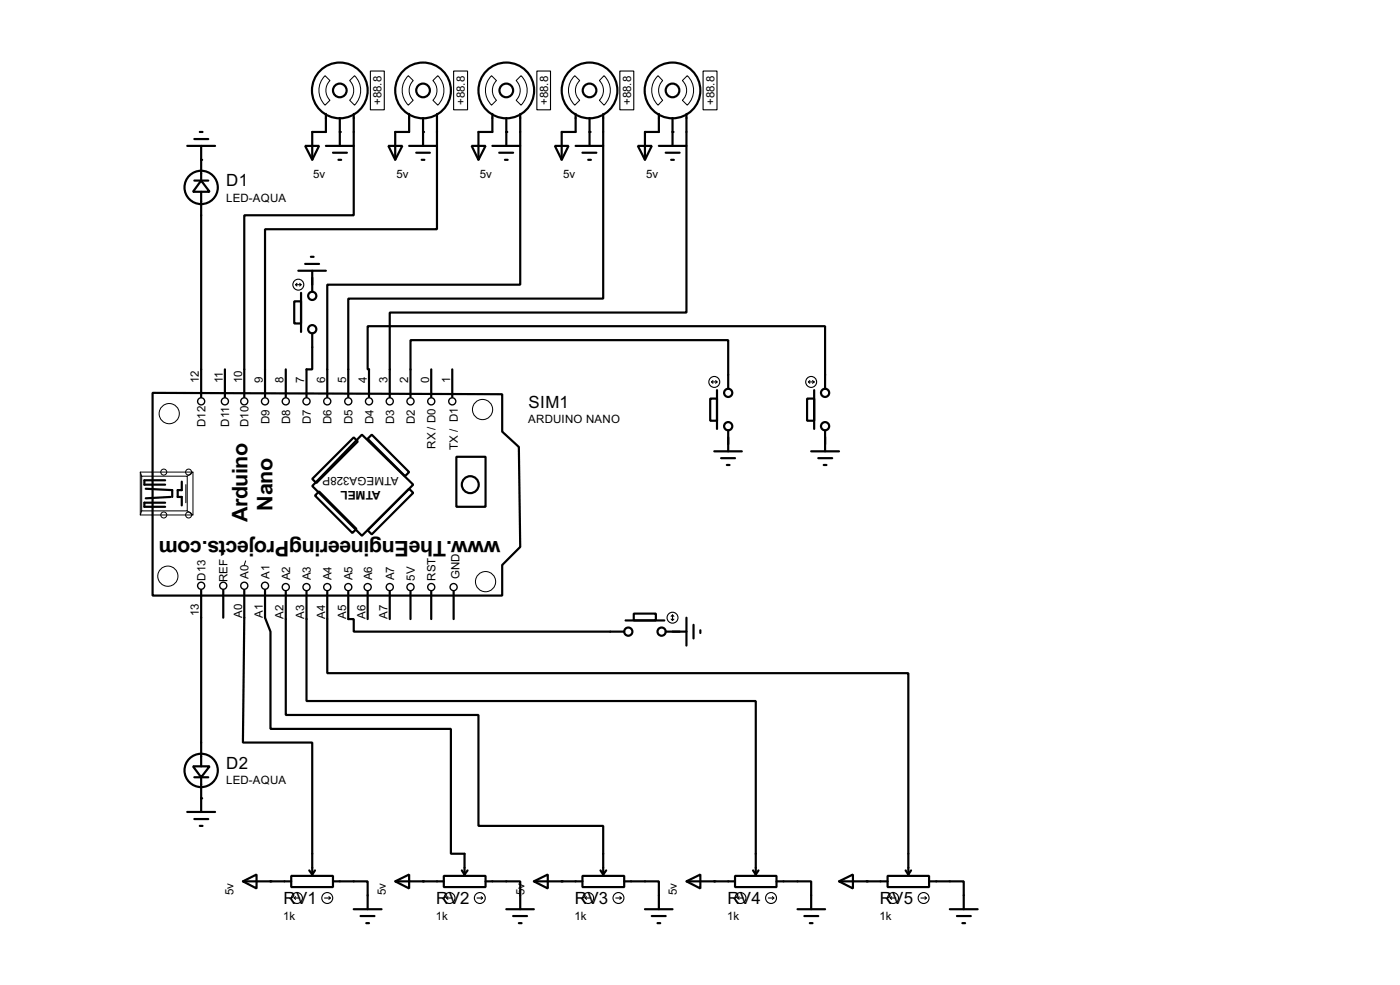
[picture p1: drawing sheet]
<svg xmlns="http://www.w3.org/2000/svg" width="256mm" height="180mm" viewBox="0 0 256 180" stroke-linecap="round" stroke-linejoin="round" font-family="sans-serif">
<g fill="none" stroke="#000" stroke-width=".4">
<path d="M34.3 26.7h5.1M35.6 25.5h2.6M35.6 33.1h2.6M36.6 24.2h.5M36.9 33.1l1.5 2h-3zM36.9 26.7v6.4M36.9 35.1v37.6M55.9 26.7h2.6l-1.3 2.6zM59.7 20.9v3.3h-2.5v5.1M59.7 26.7h5.1M61 28h2.6M62 29.3h.5"/>
<path d="M62.3 21.6v5.1M64.8 20.9v18.5h-20v33.3M71.2 26.7h2.5l-1.3 2.6zM75 20.9v3.3h-2.6v5.1M75 26.7h5.1M76.3 28h2.5M77.3 29.3h.5M77.5 21.6v5.1M80.1 20.9v21.1h-31.5v30.7M86.4 26.7h2.6l-1.3 2.6zM90.2 20.9v3.3h-2.5v5.1M90.2 26.7h5.1"/>
<path d="M91.5 28h2.5M92.5 29.3h.5M92.8 21.6v5.1M95.3 20.9v31.2h-35.3v20.6M101.7 26.7h2.5l-1.3 2.6zM105.5 20.9v3.3h-2.6v5.1M105.5 26.7h5M106.7 28h2.6M107.8 29.3h.5M108 21.6v5.1M110.5 20.9v33.8h-46.7v18M116.9 26.7h2.5l-1.2 2.6z"/>
<path d="M120.7 20.9v3.3h-2.5v5.1M120.7 26.7h5.1M122 28h2.5M123 29.3h.5M123.2 21.6v5.1M125.8 20.9v36.3h-54.4v15.5M53.9 55.2h1.3v4h-1.3zM54.7 49.6h5M55.2 53.6v7.2M55.9 48.3h2.6M57 47h.5M57.2 49.6v3.8"/>
<path d="M28 71.9l64 .3v6.8l3.1 2.8 .2 18.3-3.3 3.3v5.6h-64zM41.2 67.6v5.1M52.4 67.6v5.1M57.2 61v6.6h-1v5.1M66.3 79.6l9.4 9.1-9.4 9.4-9.1-9.1zM79 67.6v5.1M82.9 67.6v5.1M130.1 73h1.3v4h-1.3zM131.4 71.4v7.1M133.4 71.2v-8.9h-58.2v10.4M133.4 78.8v3.8M147.9 73h1.3v4h-1.3z"/>
<path d="M149.2 71.4v7.1M151.2 71.2v-11.5h-83.8v7.9h.2v5.1M151.2 78.8v3.8M26.7 89.5l4.9 .2v1.3M30.3 87.9h-3.8v.8h3.8M30.3 92h-3.8v.8h3.8M31.3 91l-4.6 .2M33.3 88.2v1.5h-.7v1.3h.7v1.5M57.2 87.7l7.6-7.6 .8 .7-7.6 7.6zM57.7 90.7l.8-.7 6.8 6.8-.7 .8zM67.4 80.3l.7-.7 6.9 6.8-.8 .8zM67.4 97.1l7.6-7.6 .7 .7-7.6 7.6z"/>
<path d="M83.6 83.6h5.4v9.2h-5.4zM130.9 82.6h5M132.1 83.9h2.6M133.2 85.1h.5M148.6 82.6h5.1M149.9 83.9h2.6M150.9 85.1h.5M36.9 108v32.3M40.9 108v5.1M44.8 108l-.3 27.9h12.7v24.2M48.6 108v5.1l1 2.5v17.8h33v22.9h2.5v3.8M52.4 108.3v22.6h35.3v20.3h22.8v8.9"/>
<path d="M56.2 108.3v20h82.3v31.8M60 108.3v14.9h106.4v36.9M63.8 108.3v5h1v2.3h49.6M67.4 108.3v5M71.4 108.3v5M75.2 108.3v5M79 108.3v5M83.1 108.3v5M114.6 113.6h7.1M116.1 112.3h4.1v1.3h-4.1zM122 115.6h3.8M125.8 113.1v5.1"/>
<path d="M127.1 114.4v2.5M128.3 115.4v.5M34.3 148.6h5.1M35.4 140.3h3l-1.5 2zM35.6 149.9h2.6M35.6 142.3h2.6M36.6 151.2h.5M36.9 142.3v6.3M56.7 159.3l.5 .8M57.7 159.3l-.5 .8M84.6 159.3l.5 .8M85.7 159.3l-.6 .8"/>
<path d="M110 159.3l.5 .8M111.1 159.3l-.6 .8M138 159.3l.5 .8M139 159.3l-.5 .8M165.9 159.3l.5 .8M166.9 159.3l-.5 .8M44.5 161.3l2.5-1.2v2.5zM44.5 161.3h8.9M53.4 160.3h7.6v2.1h-7.6zM61 161.3h6.4v5.1M64.8 166.4h5.1M66.1 167.7h2.5"/>
<path d="M67.1 169h.5M72.4 161.3l2.6-1.2v2.5zM72.4 161.3h8.9M81.3 160.3h7.7v2.1h-7.7zM89 161.3h6.3v5.1M92.8 166.4h5M94 167.7h2.6M95.1 169h.5M97.8 161.3l2.6-1.2v2.5zM97.8 161.3h8.9M106.7 160.3h7.7v2.1h-7.7zM114.4 161.3h6.3v5.1"/>
<path d="M118.2 166.4h5M119.4 167.7h2.6M120.5 169h.5M125.8 161.3l2.5-1.2v2.5zM125.8 161.3h8.9M134.7 160.3h7.6v2.1h-7.6zM142.3 161.3h6.3v5.1M146.1 166.4h5.1M147.4 167.7h2.5M148.4 169h.5M153.7 161.3l2.6-1.2v2.5zM153.7 161.3h8.9"/>
<path d="M162.6 160.3h7.6v2.1h-7.6zM170.2 161.3h6.4v5.1M174 166.4h5.1M175.3 167.7h2.6M176.3 169h.5"/>
<circle cx="62.2" cy="16.6" r="5.1"/>
<circle cx="62.2" cy="16.6" r="1.25"/>
<circle cx="77.5" cy="16.6" r="5.1"/>
<circle cx="77.5" cy="16.6" r="1.25"/>
<circle cx="92.7" cy="16.6" r="5.1"/>
<circle cx="92.7" cy="16.6" r="1.25"/>
<circle cx="108" cy="16.6" r="5.1"/>
<circle cx="108" cy="16.6" r="1.25"/>
<circle cx="123.2" cy="16.6" r="5.1"/>
<circle cx="123.2" cy="16.6" r="1.25"/>
<circle cx="36.8" cy="34.3" r="3.1"/>
<circle cx="57.2" cy="54.2" r=".75"/>
<circle cx="57.2" cy="60.3" r=".75"/>
<circle cx="133.4" cy="78" r=".75"/>
<circle cx="133.4" cy="71.9" r=".75"/>
<circle cx="151.1" cy="78" r=".75"/>
<circle cx="151.1" cy="71.9" r=".75"/>
<circle cx="86.1" cy="88.7" r="1.55"/>
<circle cx="115.1" cy="115.6" r=".75"/>
<circle cx="121.2" cy="115.6" r=".75"/>
<circle cx="36.8" cy="141" r="3.1"/>
</g>
<g fill="#000">
<circle cx="36.9" cy="29.3" r=".2"/>
<circle cx="62.3" cy="24.2" r=".2"/>
<circle cx="77.5" cy="24.2" r=".2"/>
<circle cx="92.8" cy="24.2" r=".2"/>
<circle cx="108" cy="24.2" r=".2"/>
<circle cx="123.2" cy="24.2" r=".2"/>
<circle cx="36.9" cy="146.1" r=".2"/>
<circle cx="49.6" cy="161.3" r=".2"/>
<circle cx="77.5" cy="161.3" r=".2"/>
<circle cx="102.9" cy="161.3" r=".2"/>
<circle cx="130.9" cy="161.3" r=".2"/>
<circle cx="158.8" cy="161.3" r=".2"/>
</g>
<g fill="none" stroke="#000" stroke-width=".18">
<path d="M59.6 13.9l.9 .9a2.54 2.54 0 0 0 0 3.6l-.9 .9a3.8 3.8 0 0 1 0-5.4zM65 13.9a3.8 3.8 0 0 1 0 5.4l-.9-.9a2.54 2.54 0 0 0 0-3.6zM74.8 13.9l.9 .9a2.54 2.54 0 0 0 0 3.6l-.9 .9a3.8 3.8 0 0 1 0-5.4zM80.2 13.9a3.8 3.8 0 0 1 0 5.4l-.9-.9a2.54 2.54 0 0 0 0-3.6zM90.1 13.9l.9 .9a2.54 2.54 0 0 0 0 3.6l-.9 .9a3.8 3.8 0 0 1 0-5.4zM95.5 13.9a3.8 3.8 0 0 1 0 5.4l-.9-.9a2.54 2.54 0 0 0 0-3.6zM105.3 13.9l.9 .9a2.45 2.45 0 0 0 0 3.6l-.9 .9a3.7 3.7 0 0 1 0-5.4zM110.7 13.9a3.7 3.7 0 0 1 0 5.4l-.9-.9a2.54 2.54 0 0 0 0-3.6zM120.6 13.9l.8 .9a2.54 2.54 0 0 0 0 3.6l-.8 .9a3.7 3.7 0 0 1 0-5.4zM125.9 13.9a3.7 3.7 0 0 1 0 5.4l-.9-.9a2.45 2.45 0 0 0 0-3.6zM25.7 86.4h9.7v7.9h-9.7zM25.7 86.4l.3 .8"/>
<path d="M26 87.2h8.3v6.3h-8.3zM26 93.5l-.3 .8M34.3 93.5l1.1 .8M35.4 86.4l-1.1 .8M45 102.7l-.2 .7"/>
<circle cx="31" cy="75.7" r="1.85"/>
<circle cx="88.4" cy="75" r="1.85"/>
<circle cx="30" cy="94.3" r=".55"/>
<circle cx="30" cy="86.4" r=".55"/>
<circle cx="34.5" cy="94.3" r=".55"/>
<circle cx="34.5" cy="86.4" r=".55"/>
<circle cx="30.7" cy="105.5" r="1.85"/>
<circle cx="88.9" cy="106.5" r="1.85"/>
</g>
<g fill="none" stroke="#000" stroke-width=".25">
<circle cx="36.8" cy="73.5" r=".65"/>
<circle cx="41.2" cy="73.5" r=".65"/>
<circle cx="44.7" cy="73.5" r=".65"/>
<circle cx="48.5" cy="73.5" r=".65"/>
<circle cx="52.3" cy="73.5" r=".65"/>
<circle cx="56.1" cy="73.5" r=".65"/>
<circle cx="59.9" cy="73.5" r=".65"/>
<circle cx="63.8" cy="73.5" r=".65"/>
<circle cx="67.6" cy="73.5" r=".65"/>
<circle cx="71.4" cy="73.5" r=".65"/>
<circle cx="75.2" cy="73.5" r=".65"/>
<circle cx="79" cy="73.5" r=".65"/>
<circle cx="82.8" cy="73.5" r=".65"/>
<circle cx="36.8" cy="107.2" r=".65"/>
<circle cx="40.9" cy="107.2" r=".65"/>
<circle cx="44.7" cy="107.2" r=".65"/>
<circle cx="48.5" cy="107.2" r=".65"/>
<circle cx="52.3" cy="107.5" r=".65"/>
<circle cx="56.1" cy="107.5" r=".65"/>
<circle cx="59.9" cy="107.5" r=".65"/>
<circle cx="63.8" cy="107.5" r=".65"/>
<circle cx="67.3" cy="107.5" r=".65"/>
<circle cx="71.4" cy="107.5" r=".65"/>
<circle cx="75.2" cy="107.5" r=".65"/>
<circle cx="79" cy="107.5" r=".65"/>
<circle cx="83.1" cy="107.5" r=".65"/>
</g>
<g fill="none" stroke="#000" stroke-width=".2">
<path d="M67.9 13h2.5v7.1h-2.5zM83.1 13h2.6v7.1h-2.6zM98.4 13h2.5v7.1h-2.5zM113.6 13h2.5v7.1h-2.5zM128.8 13h2.6v7.1h-2.6zM54.2 52.1h1M54.2 52.1l.2 .3M54.4 51.9l-.2 .2M54.9 51.9l.3 .2M55.2 52.1l-.3 .3M130.4 69.9h1M130.4 69.9l.2 .3"/>
<path d="M130.6 69.7l-.2 .2M131.1 69.7l.3 .2M131.4 69.9l-.3 .3M148.1 69.9h1.1M148.1 69.9l.3 .3M148.4 69.7l-.3 .2M148.9 69.7l.3 .2M149.2 69.9l-.3 .3M34.1 88.7v3.3M123 113.3l.2 .3M123.2 112.6v1M123.2 112.6l-.2 .2"/>
<path d="M123.2 112.6l.3 .2M123.5 113.3l-.3 .3M53.9 164.4l.3 .2M53.9 164.4h1M54.2 164.1l-.3 .3M59.5 164.4h1M60.3 164.1l.2 .3M60.5 164.4l-.2 .2M81.8 164.4h1.1M81.8 164.4l.3 .2M82.1 164.1l-.3 .3M87.4 164.4h1"/>
<path d="M88.2 164.1l.2 .3M88.4 164.4l-.2 .2M107.2 164.4h1.1M107.2 164.4l.3 .2M107.5 164.1l-.3 .3M112.8 164.4h1M113.6 164.1l.2 .3M113.8 164.4l-.2 .2M135.2 164.4h1M135.2 164.4l.2 .2M135.4 164.1l-.2 .3M140.8 164.4h1"/>
<path d="M141.5 164.1l.3 .3M141.8 164.4l-.3 .2M163.1 164.4h1M163.1 164.4l.3 .2M163.4 164.1l-.3 .3M168.7 164.4h1M169.5 164.1l.2 .3M169.7 164.4l-.2 .2"/>
<circle cx="54.6" cy="52.1" r="1"/>
<circle cx="130.8" cy="69.9" r="1"/>
<circle cx="148.6" cy="69.9" r="1"/>
<circle cx="123.2" cy="113.1" r="1"/>
<circle cx="54.4" cy="164.4" r="1"/>
<circle cx="59.9" cy="164.4" r="1"/>
<circle cx="82.3" cy="164.4" r="1"/>
<circle cx="87.9" cy="164.4" r="1"/>
<circle cx="107.7" cy="164.4" r="1"/>
<circle cx="113.3" cy="164.4" r="1"/>
<circle cx="135.6" cy="164.4" r="1"/>
<circle cx="141.2" cy="164.4" r="1"/>
<circle cx="163.6" cy="164.4" r="1"/>
<circle cx="169.2" cy="164.4" r="1"/>
</g>
<g font-size="4.4">
<text x="45.4" y="95.6" transform="rotate(-90 45.4 95.6)">Arduino</text>
<text x="50" y="93.4" transform="rotate(-90 50 93.4)">Nano</text>
<text x="91.7" y="99" transform="rotate(-180 91.7 99)">www.TheEngineeringProjects.com</text>
</g>
<g font-size="3.5">
<text x="41.5" y="34">D1</text>
<text x="96.8" y="74.6">SIM1</text>
<text x="41.5" y="140.7">D2</text>
<text x="52" y="165.5">RV1</text>
<text x="79.9" y="165.5">RV2</text>
<text x="105.3" y="165.5">RV3</text>
<text x="133.3" y="165.5">RV4</text>
<text x="161.2" y="165.5">RV5</text>
</g>
<text font-size="2.5" x="69.7" y="89.9" transform="rotate(-180 69.7 89.9)">ATMEL</text>
<g font-size="2.4">
<text x="69.9" y="19.2" transform="rotate(-90 69.9 19.2)">+88.8</text>
<text x="85.2" y="19.2" transform="rotate(-90 85.2 19.2)">+88.8</text>
<text x="100.4" y="19.2" transform="rotate(-90 100.4 19.2)">+88.8</text>
<text x="115.7" y="19.2" transform="rotate(-90 115.7 19.2)">+88.8</text>
<text x="130.9" y="19.2" transform="rotate(-90 130.9 19.2)">+88.8</text>
<text x="57.4" y="32.6">5v</text>
<text x="72.7" y="32.6">5v</text>
<text x="87.9" y="32.6">5v</text>
<text x="103.2" y="32.6">5v</text>
<text x="118.4" y="32.6">5v</text>
<text x="41.4" y="36.9">LED-AQUA</text>
<text x="36.5" y="70.2" transform="rotate(-90 36.5 70.2)">12</text>
<text x="40.8" y="70.2" transform="rotate(-90 40.8 70.2)">11</text>
<text x="44.4" y="70.2" transform="rotate(-90 44.4 70.2)">10</text>
<text x="48.2" y="70.2" transform="rotate(-90 48.2 70.2)">9</text>
<text x="52" y="70.2" transform="rotate(-90 52 70.2)">8</text>
<text x="55.7" y="70.2" transform="rotate(-90 55.7 70.2)">7</text>
<text x="59.6" y="70.2" transform="rotate(-90 59.6 70.2)">6</text>
<text x="63.4" y="70.2" transform="rotate(-90 63.4 70.2)">5</text>
<text x="67.2" y="70.2" transform="rotate(-90 67.2 70.2)">4</text>
<text x="71" y="70.2" transform="rotate(-90 71 70.2)">3</text>
<text x="74.8" y="70.2" transform="rotate(-90 74.8 70.2)">2</text>
<text x="78.6" y="70.2" transform="rotate(-90 78.6 70.2)">0</text>
<text x="82.5" y="70.2" transform="rotate(-90 82.5 70.2)">1</text>
<text x="49.4" y="77.6" transform="rotate(-90 49.4 77.6)">D9</text>
<text x="53.2" y="77.6" transform="rotate(-90 53.2 77.6)">D8</text>
<text x="57" y="77.6" transform="rotate(-90 57 77.6)">D7</text>
<text x="60.8" y="77.6" transform="rotate(-90 60.8 77.6)">D6</text>
<text x="64.6" y="77.6" transform="rotate(-90 64.6 77.6)">D5</text>
<text x="68.4" y="77.6" transform="rotate(-90 68.4 77.6)">D4</text>
<text x="72.2" y="77.6" transform="rotate(-90 72.2 77.6)">D3</text>
<text x="76" y="77.6" transform="rotate(-90 76 77.6)">D2</text>
<text x="96.8" y="77.5">ARDUINO NANO</text>
<text x="37.7" y="78.1" transform="rotate(-90 37.7 78.1)">D12</text>
<text x="42" y="78.1" transform="rotate(-90 42 78.1)">D11</text>
<text x="45.6" y="78.1" transform="rotate(-90 45.6 78.1)">D10</text>
<text x="79.8" y="82.2" transform="rotate(-90 79.8 82.2)">RX / D0</text>
<text x="83.9" y="82.4" transform="rotate(-90 83.9 82.4)">TX / D1</text>
<text x="73" y="87.4" transform="rotate(-180 73 87.4)">ATMEGA328P</text>
<text x="37.7" y="106.3" transform="rotate(-90 37.7 106.3)">D13</text>
<text x="41.7" y="106.6" transform="rotate(-90 41.7 106.6)">REF</text>
<text x="45.5" y="106" transform="rotate(-90 45.5 106)">A0</text>
<text x="49.3" y="106" transform="rotate(-90 49.3 106)">A1</text>
<text x="53.2" y="106.2" transform="rotate(-90 53.2 106.2)">A2</text>
<text x="57" y="106.2" transform="rotate(-90 57 106.2)">A3</text>
<text x="60.8" y="106.2" transform="rotate(-90 60.8 106.2)">A4</text>
<text x="64.6" y="106.2" transform="rotate(-90 64.6 106.2)">A5</text>
<text x="68.2" y="106.2" transform="rotate(-90 68.2 106.2)">A6</text>
<text x="72.2" y="106.2" transform="rotate(-90 72.2 106.2)">A7</text>
<text x="76" y="106.3" transform="rotate(-90 76 106.3)">5V</text>
<text x="79.8" y="106.3" transform="rotate(-90 79.8 106.3)">RST</text>
<text x="84.2" y="106" transform="rotate(-90 84.2 106)">GND</text>
<text x="36.5" y="112.8" transform="rotate(-90 36.5 112.8)">13</text>
<text x="44.4" y="113.1" transform="rotate(-90 44.4 113.1)">A0</text>
<text x="48.2" y="113.1" transform="rotate(-90 48.2 113.1)">A1</text>
<text x="51.9" y="113.3" transform="rotate(-90 51.9 113.3)">A2</text>
<text x="55.7" y="113.3" transform="rotate(-90 55.7 113.3)">A3</text>
<text x="59.5" y="113.3" transform="rotate(-90 59.5 113.3)">A4</text>
<text x="63.4" y="113.3" transform="rotate(-90 63.4 113.3)">A5</text>
<text x="66.9" y="113.3" transform="rotate(-90 66.9 113.3)">A6</text>
<text x="71" y="113.3" transform="rotate(-90 71 113.3)">A7</text>
<text x="41.4" y="143.6">LED-AQUA</text>
<text x="42.8" y="163.9" transform="rotate(-90 42.8 163.9)">5v</text>
<text x="70.7" y="163.9" transform="rotate(-90 70.7 163.9)">5v</text>
<text x="96.1" y="163.9" transform="rotate(-90 96.1 163.9)">5v</text>
<text x="124" y="163.9" transform="rotate(-90 124 163.9)">5v</text>
<text x="51.9" y="168.4">1k</text>
<text x="79.9" y="168.4">1k</text>
<text x="105.3" y="168.4">1k</text>
<text x="133.2" y="168.4">1k</text>
<text x="161.1" y="168.4">1k</text>
</g>
</svg>
